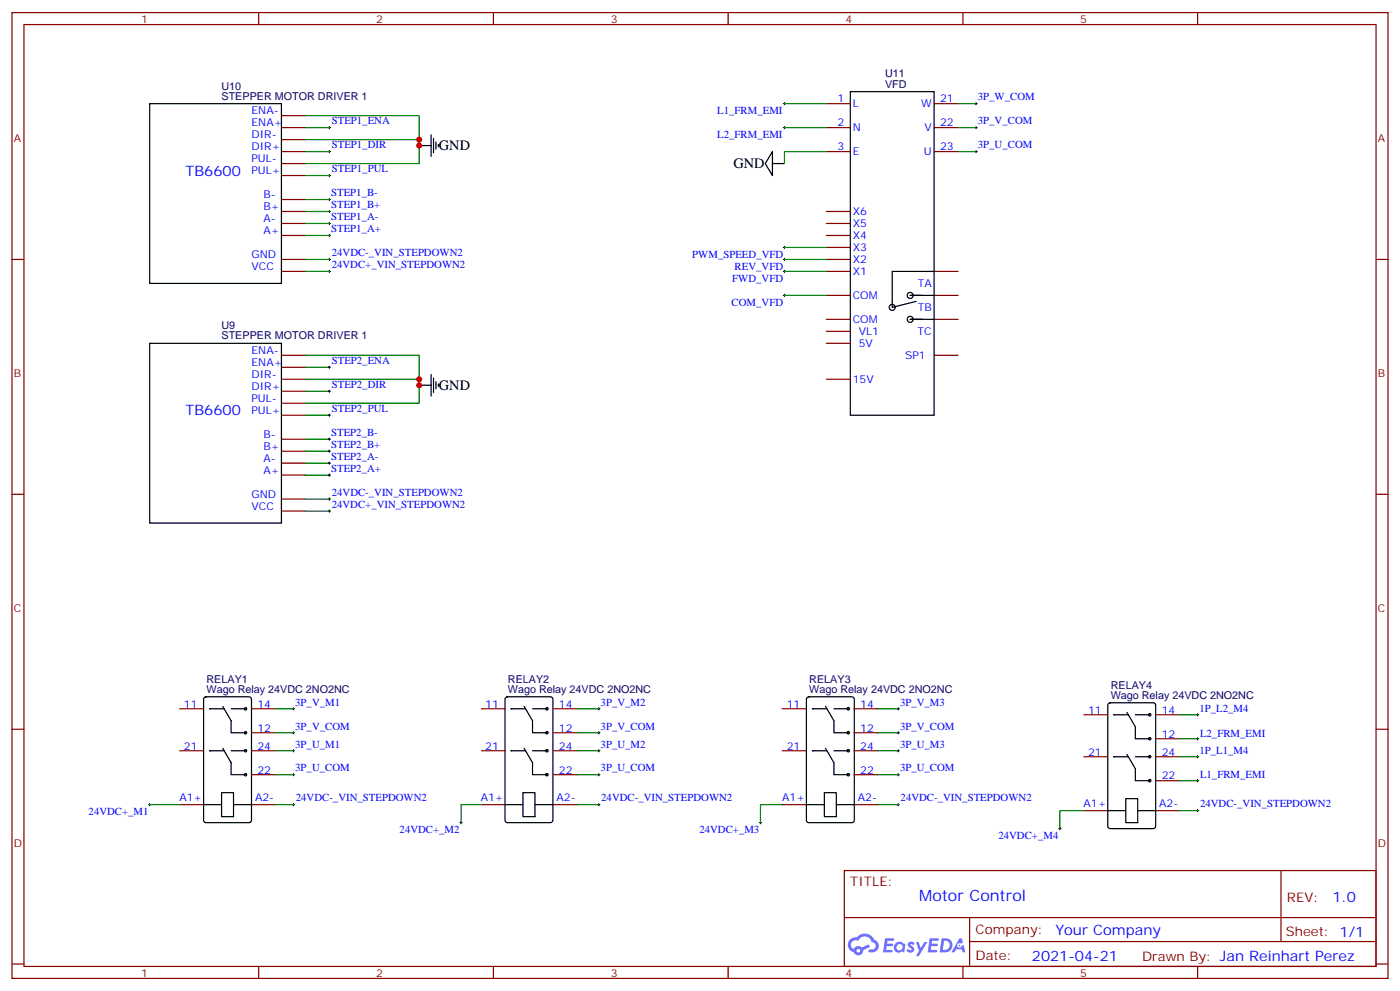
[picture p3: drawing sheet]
<svg xmlns="http://www.w3.org/2000/svg" width="412mm" height="292mm" viewBox="0 0 412 292" stroke-linecap="round" stroke-linejoin="round" font-family="sans-serif">
<g fill="none" stroke="#870000" stroke-width=".35">
<path d="M3.5 3.7h405.4v284.3h-405.4zM7.1 7.2h398.2v277.3h-398.2zM76.2 3.7v3.5M145.3 3.7v3.5M214.5 3.7v3.5M283.6 3.7v3.5M352.8 3.7v3.5M3.5 76.4h3.6M405.3 76.4h3.6M3.5 145.5h3.6M405.3 145.5h3.6M3.5 214.7h3.6"/>
<path d="M405.3 214.7h3.6M248.7 256.3h156.6v28.2h-156.6zM377.3 256.3v20.9M248.7 270.1h156.5M285.6 277.2h119.6M285.6 270.1v14.2M3.5 283.8h3.6M76.2 284.5v3.5M145.3 284.5v3.5M214.5 284.5v3.5M283.6 284.5v3.5M352.8 284.5v3.5"/>
<path d="M405.3 283.8h3.6"/>
</g>
<g fill="#5487ff">
<path d="M267.7 277.5a1.22 1.22 0 0 1 1.7 .2l-.4 .6a.47 .47 0 0 0-.3-.4 .47 .47 0 0 0-.5 .2l.1 .2a1.14 1.14 0 0 1 .8 1.8 1.14 1.14 0 0 1-1.9 0l-.2-.2 .5-.6 .7 .5a.29 .29 0 0 0 .3-.3 .29 .29 0 0 0-.2-.3 1.04 1.04 0 0 1-.6-1.7z"/>
<path d="M260.7 276.2h2.4l.3 .2-.2 .5-1.8 .1-.1 .8h1.5l.3 .4-.3 .4h-1.6l-.2 1.1h1.7l.2 .3-.2 .3-2.6 .1z"/>
<path d="M273.8 276.2h2.4l.3 .2-.1 .5-1.8 .1-.2 .8h1.6l.3 .4-.4 .4-1.6-.1-.1 1.1 1.7 .1 .2 .3-.2 .3-2.6 .1z"/>
<path d="M282.6 276.2h.7l.3 1.3-.6 .3a.69 .69 0 0 0-1 .3 .69 .69 0 0 0 .4 .9 .69 .69 0 0 0 .9-.6l.5-.2 .6 2.2h-.8l-.2-.9h-1.8l-.5 .9h-.8z"/>
<path d="M269.8 277.3h.8l.6 1.8 1.1-1.8h.9l-2.6 4.2h-.8l.9-1.5z"/>
<path d="M277.4 276.2l-.6 4.2h1.3a2.11 2.11 0 0 0 2.5-2.1 2.11 2.11 0 0 0-2.5-2.1zM278.1 277a1.39 1.39 0 0 1 1.7 1.4 1.39 1.39 0 0 1-1.8 1.2h-.3z"/>
<path d="M263.7 277.8a1.54 1.54 0 0 0-.1 2.2 1.54 1.54 0 0 0 2.2 .1l.6 .3 .3-2.3-.2-.3h-.4a1.49 1.49 0 0 0-2.4 0zM264 278.8a.94 .94 0 0 1 1.8 0 .94 .94 0 0 1-1.8 0z"/>
<path d="M250.4 276.6a2.18 2.18 0 0 0 1.1 3.7 1.44 1.44 0 0 0 1.6 .9 1.44 1.44 0 0 0 1.2-1.4l2-1.1-.5-.7-1.9 1a1.47 1.47 0 0 0-2.4 .4 1.39 1.39 0 0 1-.7-1.9 1.39 1.39 0 0 1 2-.5 2.12 2.12 0 0 1 2.2-1.3 2.12 2.12 0 0 1 1.9 1.7 1.14 1.14 0 0 1 1.1 1.4 1.14 1.14 0 0 1-1.7 .7 .43 .43 0 0 0-.5 .4 .43 .43 0 0 0 .4 .5 1.98 1.98 0 0 0 2.5-1.2 1.98 1.98 0 0 0-1.2-2.6 3.1 3.1 0 0 0-5.3-.6l-.9 .1zM252.3 279.9a.55 .55 0 0 1 1.1 0 .55 .55 0 0 1-1.1 0z"/>
<circle cx="282.6" cy="278.3" r=".26"/>
</g>
<g fill="none" stroke="#870000" stroke-width=".35">
<path d="M82.9 34h7.1M82.9 37.6h7.1M243.4 37.6h7.1M243.4 30.5h7.1M275.2 37.6h7M275.2 30.5h7M82.9 41.1h7.1M82.9 44.6h7.1M82.9 48.2h7.1M82.9 51.7h7.1M82.9 58.7h7.1M243.4 44.6h7.1"/>
<path d="M275.2 44.6h7M82.9 62.3h7.1M82.9 65.8h7.1M82.9 69.3h7.1M82.9 76.4h7.1M82.9 79.9h7.1M243.4 62.3h7.1M243.4 65.8h7.1M243.4 69.3h7.1M243.4 76.4h7.1M243.4 79.9h7.1M243.4 72.8h7.1"/>
<path d="M275.2 79.9h7M243.4 97.5h7.1M243.4 94h7.1M243.4 87h7.1M275.2 94h7M275.2 87h7M82.9 104.6h7.1M82.9 108.1h7.1M82.9 111.7h7.1M82.9 115.2h7.1M82.9 118.7h7.1M243.4 111.7h7.1"/>
<path d="M243.4 101.1h7.1M275.2 104.6h7M82.9 122.2h7.1M82.9 129.3h7.1M82.9 132.8h7.1M82.9 136.3h7.1M82.9 139.9h7.1M82.9 146.9h7.1M82.9 150.5h7.1M52.9 208.7h7.1M74.1 208.7h7M74.1 215.7h7"/>
<path d="M141.8 208.7h7.1M163 208.7h7M163 215.7h7M230.4 208.7h7M251.5 208.7h7.1M251.5 215.7h7.1M319.3 210.4h7M340.4 210.4h7.1M340.4 217.5h7.1M52.9 236.9h7.1M52.9 221h7.1M74.1 236.9h7"/>
<path d="M74.1 221h7M74.1 228.1h7M141.8 236.9h7.1M141.8 221h7.1M163 236.9h7M163 221h7M163 228.1h7M230.4 236.9h7M230.4 221h7M251.5 236.9h7.1M251.5 221h7.1M251.5 228.1h7.1"/>
<path d="M319.3 238.7h7M319.3 222.8h7M340.4 238.7h7.1M340.4 222.8h7.1M340.4 229.8h7.1"/>
</g>
<g fill="none" stroke="#000" stroke-width=".35">
<path d="M44.1 30.5h38.8v52.9h-38.8zM127 39.7v6.3M250.5 27h24.7v95.2h-24.7zM123.5 42.9h3.5M127.7 40.7v4.3M128.4 41.8v2.1M129.1 42.5v.7M227.5 44.6v7.1l-2.1-3.5zM227.5 48.2h3.6M275.2 79.9h-12.4v10.6l7.1-1.8M271.6 87h-3.5h7.1M271.6 94h-3.5h7.1"/>
<path d="M44.1 101.1h38.8v52.9h-38.8zM123.5 113.4h3.5M127 110.2v6.4M127.7 111.3v4.2M128.4 112.4v2.1M129.1 113.1v.7M60.2 205.3l.5-.2h12.7l.6 .5 .1 35.9-.5 .6-12.9 .1-.7-.5v-35.9zM61.7 208.7h4.3M65.6 208l2.5 4.2v3.5h4.2M68.1 208.7h4.2M149 205.3l.5-.2h12.7l.6 .5 .1 35.9-.5 .6-12.9 .1-.7-.5v-35.9zM150.5 208.7h4.3"/>
<path d="M154.4 208l2.5 4.2v3.5h4.2M156.9 208.7h4.2M237.8 205.3l.4-.2h12.7l.7 .5v35.9l-.4 .6-13 .1-.6-.5-.1-35.9zM239.3 208.7h4.2M243.2 208l2.4 4.2v3.5h4.3M245.6 208.7h4.3M326.6 207.1l.4-.2h12.7l.7 .4v35.9l-.4 .7h-13l-.6-.4-.1-35.9zM328.1 210.4h4.2M332 209.7l2.4 4.3v3.5h4.3M334.4 210.4h4.3M60 236.9h5.3M61.7 221h4.3"/>
<path d="M65.3 233.4h3.5v7h-3.5zM65.6 220.3l2.5 4.2v3.6h4.2M68.1 221h4.2M68.8 236.9h5.3M148.8 236.9h5.2M150.5 221h4.3M154 233.4h3.6v7h-3.6zM154.4 220.3l2.5 4.2v3.6h4.2M156.9 221h4.2M157.6 236.9h5.3M237.5 236.9h5.3M239.3 221h4.2"/>
<path d="M242.8 233.4h3.6v7h-3.6zM243.2 220.3l2.4 4.2v3.6h4.3M245.6 221h4.3M246.4 236.9h5.2M326.3 238.7h5.3M328.1 222.8h4.2M331.6 235.1h3.5v7.1h-3.5zM332 222.1l2.4 4.2v3.5h4.3M334.4 222.8h4.3M335.1 238.7h5.3"/>
<circle cx="262.8" cy="90.5" r=".88"/>
<circle cx="268.1" cy="87" r=".88"/>
<circle cx="268.1" cy="94" r=".88"/>
<circle cx="72.3" cy="208.7" r=".35"/>
<circle cx="72.3" cy="215.7" r=".35"/>
<circle cx="161.1" cy="215.7" r=".35"/>
<circle cx="161.1" cy="208.7" r=".35"/>
<circle cx="249.9" cy="215.7" r=".35"/>
<circle cx="249.9" cy="208.7" r=".35"/>
<circle cx="338.7" cy="210.4" r=".35"/>
<circle cx="338.7" cy="217.5" r=".35"/>
<circle cx="72.3" cy="228.1" r=".35"/>
<circle cx="72.3" cy="221" r=".35"/>
<circle cx="161.1" cy="228.1" r=".35"/>
<circle cx="161.1" cy="221" r=".35"/>
<circle cx="249.9" cy="228.1" r=".35"/>
<circle cx="249.9" cy="221" r=".35"/>
<circle cx="338.7" cy="222.8" r=".35"/>
<circle cx="338.7" cy="229.8" r=".35"/>
</g>
<g fill="#000">
<circle cx="61.7" cy="208.7" r=".18"/>
<circle cx="150.5" cy="208.7" r=".18"/>
<circle cx="239.3" cy="208.7" r=".18"/>
<circle cx="328.1" cy="210.4" r=".18"/>
<circle cx="61.7" cy="221" r=".18"/>
<circle cx="150.5" cy="221" r=".18"/>
<circle cx="239.3" cy="221" r=".18"/>
<circle cx="328.1" cy="222.8" r=".18"/>
</g>
<g fill="none" stroke="#000" stroke-width=".29">
<path d="M96.7 37.6h.7M97 37.2v.7M230.7 30.5h.7M230.7 37.6h.7M231.1 30.2v.7M231.1 37.2v.7M287.2 30.5h.7M287.2 37.6h.7M287.5 30.2v.7M287.5 37.2v.7M96.7 44.6h.7M96.7 51.7h.7"/>
<path d="M96.7 58.7h.7M97 44.3v.7M97 51.3v.7M97 58.4v.7M287.2 44.6h.7M287.5 44.3v.7M96.7 79.9h.7M96.7 76.4h.7M96.7 62.3h.7M96.7 65.8h.7M96.7 69.3h.7M97 61.9v.7"/>
<path d="M97 65.4v.7M97 69v.7M97 76v.7M97 79.6v.7M230.7 72.8h.7M230.7 79.9h.7M230.7 76.4h.7M231.1 72.5v.7M231.1 76v.7M231.1 79.6v.7M230.7 87h.7M231.1 86.6v.7"/>
<path d="M96.7 115.2h.7M96.7 108.1h.7M97 107.8v.7M97 114.8v.7M96.7 122.2h.7M96.7 139.9h.7M96.7 136.3h.7M96.7 132.8h.7M96.7 129.3h.7M97 121.9v.7M97 128.9v.7M97 132.5v.7"/>
<path d="M97 136v.7M97 139.5v.7M96.7 146.9h.7M96.7 150.5h.7M97 146.6v.7M97 150.1v.7M86.1 215.7h.7M86.1 208.7h.7M86.4 208.3v.7M86.4 215.4v.7M176 215.7h.7M176 208.7h.7"/>
<path d="M176.4 208.3v.7M176.4 215.4v.7M264.2 215.7h.7M264.2 208.7h.7M264.6 208.3v.7M264.6 215.4v.7M352.4 217.5h.7M352.4 210.4h.7M352.8 210.1v.7M352.8 217.1v.7M43.7 236.9h.7M44.1 236.5v.7"/>
<path d="M86.1 228.1h.7M86.1 221h.7M86.1 236.9h.7M86.4 220.7v.7M86.4 227.7v.7M86.4 236.5v.7M176 228.1h.7M176 221h.7M176 236.9h.7M176.4 220.7v.7M176.4 227.7v.7M176.4 236.5v.7"/>
<path d="M264.2 228.1h.7M264.2 221h.7M264.2 236.9h.7M264.6 220.7v.7M264.6 227.7v.7M264.6 236.5v.7M352.4 229.8h.7M352.4 222.8h.7M352.4 238.7h.7M352.8 222.4v.7M352.8 229.5v.7M352.8 238.3v.7"/>
<path d="M135.5 242.2h.7M135.8 241.8v.7M223.7 242.2h.7M224 241.8v.7M311.9 243.9h.7M312.2 243.6v.7"/>
</g>
<g fill="none" stroke="#008700" stroke-width=".35">
<path d="M90 34h33.5v14.2h-33.5M90 37.6h7M231.1 30.5h12.3M231.1 37.6h12.3M282.2 30.5h5.3M282.2 37.6h5.3M90 41.1h33.5M90 44.6h7M90 51.7h7M90 58.7h7M243.4 44.6h-12.3v3.6M282.2 44.6h5.3"/>
<path d="M90 79.9h7M90 76.4h7M90 62.3h7M90 65.8h7M90 69.3h7M231.1 79.9h12.3M231.1 76.4h12.3M231.1 72.8h12.3M231.1 87h12.3M90 104.6h33.5v14.1h-33.5M90 115.2h7M90 108.1h7"/>
<path d="M90 111.7h33.5M90 122.2h7M90 139.9h7M90 136.3h7M90 132.8h7M90 129.3h7M90 146.9h7M90 150.5h7M81.1 215.7h5.3M81.1 208.7h5.3M170 215.7h6.4M170 208.7h6.4"/>
<path d="M258.6 215.7h6M258.6 208.7h6M347.5 217.5h5.3M347.5 210.4h5.3M44.1 236.9h8.8M81.1 228.1h5.3M81.1 221h5.3M81.1 236.9h5.3M141.8 236.9h-6v5.3M170 228.1h6.4M170 221h6.4M170 236.9h6.4"/>
<path d="M230.4 236.9h-6.4v5.3M258.6 228.1h6M258.6 221h6M258.6 236.9h6M319.3 238.7h-7.1v5.2M347.5 229.8h5.3M347.5 222.8h5.3M347.5 238.7h5.3"/>
</g>
<g fill="#c00">
<circle cx="123.5" cy="42.9" r=".88"/>
<circle cx="123.5" cy="41.1" r=".88"/>
<circle cx="123.5" cy="111.7" r=".88"/>
<circle cx="123.5" cy="113.4" r=".88"/>
</g>
<text font-size="4.6" fill="#00f" x="270.8" y="265.3">Motor Control</text>
<g font-size="4.2">
<text x="129.3" y="44.3">GND</text>
<text x="216.1" y="49.6">GND</text>
<text x="129.3" y="114.9">GND</text>
</g>
<g font-size="4.2" fill="#00f">
<text x="54.7" y="51.7">TB6600</text>
<text x="54.7" y="122.2">TB6600</text>
<text x="392.5" y="265.6">1.0</text>
<text x="310.9" y="275.1">Your Company</text>
<text x="304" y="282.9">2021-04-21</text>
</g>
<g font-size="3.9" fill="#800">
<text x="250.5" y="260.9">TITLE:</text>
<text x="379.1" y="265.6">REV:</text>
<text x="287.4" y="275.1">Company:</text>
<text x="378.7" y="275.7">Sheet: 1/1</text>
<text x="287.4" y="282.8">Date:</text>
<text x="336.4" y="282.8">Drawn By: Jan Reinhart Perez</text>
</g>
<g font-size="3.2" fill="#800">
<text x="41.6" y="6.7">1</text>
<text x="110.8" y="6.7">2</text>
<text x="179.9" y="6.7">3</text>
<text x="249.1" y="6.7">4</text>
<text x="318.2" y="6.7">5</text>
<text x="4.1" y="41.8">A</text>
<text x="405.9" y="41.8">A</text>
<text x="4.1" y="110.9">B</text>
<text x="405.9" y="110.9">B</text>
<text x="4.1" y="180.1">C</text>
<text x="405.9" y="180.1">C</text>
<text x="4.1" y="249.2">D</text>
<text x="405.9" y="249.2">D</text>
<text x="41.6" y="287.5">1</text>
<text x="110.8" y="287.5">2</text>
<text x="179.9" y="287.5">3</text>
<text x="249.1" y="287.5">4</text>
<text x="318.2" y="287.5">5</text>
</g>
<g font-size="3.2" fill="#000080">
<text x="260.7" y="22.8">U11</text>
<text x="65.3" y="29.3">STEPPER MOTOR DRIVER 1</text>
<text x="65.3" y="26.4">U10</text>
<text x="260.7" y="25.9">VFD</text>
<text x="65.3" y="99.9">STEPPER MOTOR DRIVER 1</text>
<text x="65.3" y="97">U9</text>
<text x="60.8" y="201.1">RELAY1</text>
<text x="149.6" y="201.1">RELAY2</text>
<text x="238.4" y="201.1">RELAY3</text>
<text x="327.2" y="202.9">RELAY4</text>
<text x="60.8" y="204.1">Wago Relay 24VDC 2NO2NC</text>
<text x="149.6" y="204.1">Wago Relay 24VDC 2NO2NC</text>
<text x="238.4" y="204.1">Wago Relay 24VDC 2NO2NC</text>
<text x="327.2" y="205.8">Wago Relay 24VDC 2NO2NC</text>
</g>
<g font-size="3.2" fill="#00f">
<text x="288.1" y="29.6">3P_W_COM</text>
<text x="74.1" y="33.7">ENA-</text>
<text x="211.3" y="33.4">L1_FRM_EMI</text>
<text x="246.7" y="30.2">1</text>
<text x="251.2" y="31.6">L</text>
<text x="271.3" y="31.6">W</text>
<text x="276.9" y="30.2">21</text>
<text x="74.1" y="37.2">ENA+</text>
<text x="74.1" y="40.7">DIR-</text>
<text x="97.7" y="36.6">STEP1_ENA</text>
<text x="211.3" y="40.5">L2_FRM_EMI</text>
<text x="246.7" y="37.2">2</text>
<text x="251.2" y="38.6">N</text>
<text x="272.3" y="38.6">V</text>
<text x="276.9" y="37.2">22</text>
<text x="288.1" y="36.6">3P_V_COM</text>
<text x="74.1" y="44.3">DIR+</text>
<text x="74.1" y="47.8">PUL-</text>
<text x="97.7" y="43.7">STEP1_DIR</text>
<text x="246.7" y="44.3">3</text>
<text x="251.2" y="45.7">E</text>
<text x="272.1" y="45.7">U</text>
<text x="276.9" y="44.3">23</text>
<text x="288.1" y="43.7">3P_U_COM</text>
<text x="74.1" y="51.3">PUL+</text>
<text x="97.7" y="50.7">STEP1_PUL</text>
<text x="77.6" y="58.4">B-</text>
<text x="97.6" y="57.8">STEP1_B-</text>
<text x="77.6" y="61.9">B+</text>
<text x="77.6" y="65.4">A-</text>
<text x="97.6" y="61.3">STEP1_B+</text>
<text x="97.6" y="64.8">STEP1_A-</text>
<text x="251.2" y="63.3">X6</text>
<text x="77.6" y="69">A+</text>
<text x="97.6" y="68.4">STEP1_A+</text>
<text x="251.2" y="70.4">X4</text>
<text x="251.2" y="66.9">X5</text>
<text x="74.1" y="76">GND</text>
<text x="97.7" y="75.4">24VDC-_VIN_STEPDOWN2</text>
<text x="203.9" y="76">PWM_SPEED_VFD</text>
<text x="251.2" y="77.4">X2</text>
<text x="251.2" y="73.9">X3</text>
<text x="74.1" y="79.6">VCC</text>
<text x="97.7" y="78.9">24VDC+_VIN_STEPDOWN2</text>
<text x="215.7" y="83.1">FWD_VFD</text>
<text x="216.4" y="79.5">REV_VFD</text>
<text x="251.2" y="81">X1</text>
<text x="251.2" y="88">COM</text>
<text x="270.3" y="84.5">TA</text>
<text x="215.5" y="90.1">COM_VFD</text>
<text x="251.2" y="95.1">COM</text>
<text x="270.3" y="91.5">TB</text>
<text x="252.9" y="98.6">VL1</text>
<text x="270.3" y="98.6">TC</text>
<text x="74.1" y="104.2">ENA-</text>
<text x="74.1" y="107.8">ENA+</text>
<text x="97.7" y="107.2">STEP2_ENA</text>
<text x="252.9" y="102.1">5V</text>
<text x="266.6" y="105.7">SP1</text>
<text x="74.1" y="111.3">DIR-</text>
<text x="251.2" y="112.7">15V</text>
<text x="74.1" y="114.8">DIR+</text>
<text x="74.1" y="118.4">PUL-</text>
<text x="97.7" y="114.2">STEP2_DIR</text>
<text x="74.1" y="121.9">PUL+</text>
<text x="97.7" y="121.3">STEP2_PUL</text>
<text x="77.6" y="128.9">B-</text>
<text x="97.6" y="131.9">STEP2_B+</text>
<text x="97.6" y="128.3">STEP2_B-</text>
<text x="77.6" y="132.5">B+</text>
<text x="77.6" y="136">A-</text>
<text x="97.6" y="135.4">STEP2_A-</text>
<text x="77.6" y="139.5">A+</text>
<text x="97.6" y="138.9">STEP2_A+</text>
<text x="74.1" y="146.6">GND</text>
<text x="97.7" y="149.5">24VDC+_VIN_STEPDOWN2</text>
<text x="97.7" y="146">24VDC-_VIN_STEPDOWN2</text>
<text x="74.1" y="150.1">VCC</text>
<text x="54.2" y="208.3">11</text>
<text x="75.8" y="208.3">14</text>
<text x="87" y="207.7">3P_V_M1</text>
<text x="143" y="208.3">11</text>
<text x="164.6" y="208.3">14</text>
<text x="176.9" y="207.7">3P_V_M2</text>
<text x="231.7" y="208.3">11</text>
<text x="253.4" y="208.3">14</text>
<text x="265.1" y="207.7">3P_V_M3</text>
<text x="353.3" y="209.5">1P_L2_M4</text>
<text x="75.8" y="215.4">12</text>
<text x="87" y="214.8">3P_V_COM</text>
<text x="164.6" y="215.4">12</text>
<text x="176.9" y="214.8">3P_V_COM</text>
<text x="253.4" y="215.4">12</text>
<text x="265.1" y="214.8">3P_V_COM</text>
<text x="320.5" y="210.1">11</text>
<text x="342.2" y="210.1">14</text>
<text x="54.2" y="220.7">21</text>
<text x="75.8" y="220.7">24</text>
<text x="87" y="220.1">3P_U_M1</text>
<text x="143" y="220.7">21</text>
<text x="164.6" y="220.7">24</text>
<text x="176.9" y="220.1">3P_U_M2</text>
<text x="231.7" y="220.7">21</text>
<text x="253.4" y="220.7">24</text>
<text x="265.1" y="220.1">3P_U_M3</text>
<text x="342.2" y="217.1">12</text>
<text x="353.3" y="221.8">1P_L1_M4</text>
<text x="353.5" y="216.8">L2_FRM_EMI</text>
<text x="75.8" y="227.7">22</text>
<text x="87" y="227.1">3P_U_COM</text>
<text x="164.6" y="227.7">22</text>
<text x="176.9" y="227.1">3P_U_COM</text>
<text x="253.4" y="227.7">22</text>
<text x="265.1" y="227.1">3P_U_COM</text>
<text x="320.5" y="222.4">21</text>
<text x="342.2" y="222.4">24</text>
<text x="342.2" y="229.5">22</text>
<text x="353.5" y="229.2">L1_FRM_EMI</text>
<text x="26.1" y="240">24VDC+_M1</text>
<text x="52.8" y="235.8">A1+</text>
<text x="75.1" y="235.8">A2-</text>
<text x="87.2" y="235.9">24VDC-_VIN_STEPDOWN2</text>
<text x="141.6" y="235.8">A1+</text>
<text x="163.9" y="235.8">A2-</text>
<text x="177.1" y="235.9">24VDC-_VIN_STEPDOWN2</text>
<text x="230.4" y="235.8">A1+</text>
<text x="252.7" y="235.8">A2-</text>
<text x="265.3" y="235.9">24VDC-_VIN_STEPDOWN2</text>
<text x="319.2" y="237.6">A1+</text>
<text x="341.5" y="237.6">A2-</text>
<text x="353.5" y="237.7">24VDC-_VIN_STEPDOWN2</text>
<text x="117.7" y="245.3">24VDC+_M2</text>
<text x="206" y="245.3">24VDC+_M3</text>
<text x="294.1" y="247">24VDC+_M4</text>
</g>
</svg>
